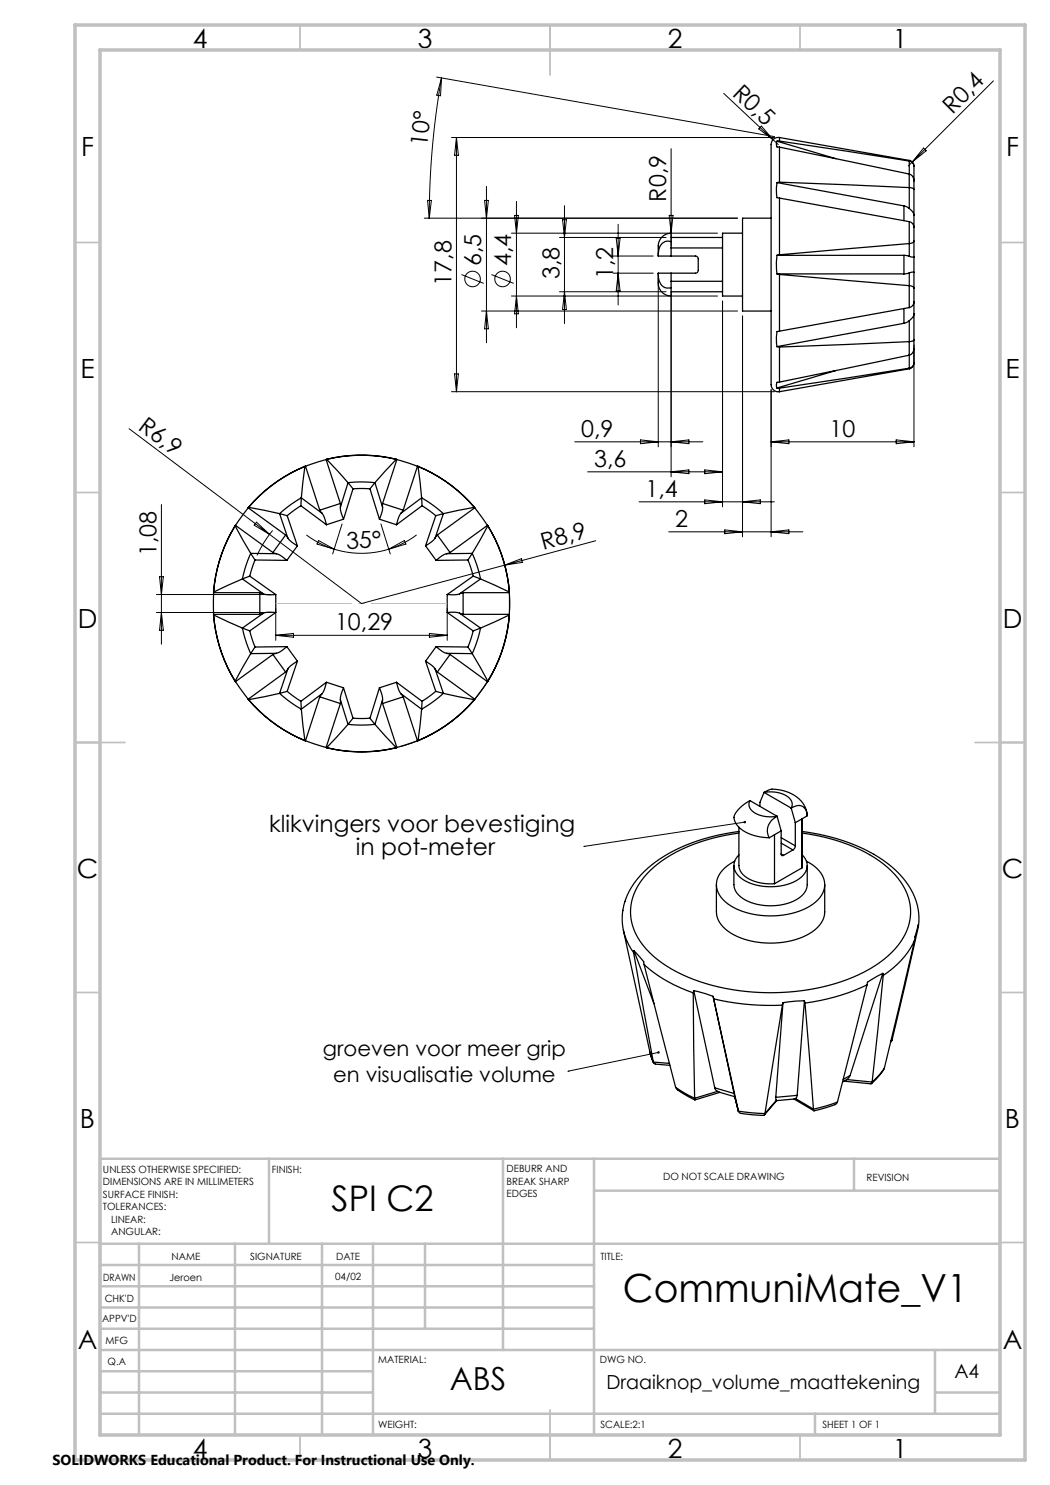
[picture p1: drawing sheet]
<svg xmlns="http://www.w3.org/2000/svg" width="210mm" height="297mm" viewBox="0 0 210 297" stroke-linecap="round" stroke-linejoin="round" font-family="sans-serif">
<g fill="none" stroke="#000" stroke-width=".25">
<path d="M155.4 28.2l-.1 .4 .1 .8h.5M155.4 36.5l-.1 1.2 .1 1.8 .5 .1M155.4 36.5l25.4 4.7M155.4 28.2l11.8 3.5M155.9 27.5a1.64 1.64 0 0 0-1.7 2.2v46.7a1.54 1.54 0 0 0 1.7 1.9M155.9 28.2h-.5M155.9 29.4v7M155.9 36.4l-.5 .1M155.9 39.6v11.4M155.9 39.6l25.9 4.7M155.9 36.4l25.9 1.1M155.9 29.4l25.9 5.4"/>
<path d="M155.9 28.2l25.9 4M155.9 27.5v.7M155.9 27.5l25.9 4.6M181.8 32.1a1.15 1.15 0 0 1 1 1.2M181.8 34.8v2.7M181.8 32.1v.1M181.8 37.5h.1M181.8 34.8h.1M181.8 32.2h.1M181.9 37.5l.6 .1 .3 .3M181.9 34.8a1.36 1.36 0 0 1 .9 1.4M181.9 32.2a1.07 1.07 0 0 1 .9 1.1"/>
<path d="M181.9 32.2v2.6M181.9 37.5v4.2M182.8 36.2v1.7M182.8 33.3v2.9M182.8 37.9v7.6M131.6 54.6v1.1a2.83 2.83 0 0 0 2.6 3.5v-1.7M131.6 54.6a2.86 2.86 0 0 0 1.3 2.9l.9 .1 .4-.1M131.6 51.2h7.5a.57 .57 0 0 1 .5 .6v2.3a.57 .57 0 0 1-.5 .5h-7.5M134.2 48.3v-1.6a2.58 2.58 0 0 0-2.6 3.1v1.4M134.2 48.3a2.02 2.02 0 0 0-2.5 2.3l-.1 .6M134.2 58.4h10.3M134.2 47.5h10.3"/>
<path d="M134.2 48.3v2.9M134.2 54.6v2.9M134.2 56.3h10.3M134.2 49.6h10.3M148.5 46.6h-4v12.6h4M154.2 43.6h-5.7v18.6h5.7M155.4 51.1l-.1 1.4 .1 2.3M155.4 54.8l.5 .1M155.4 54.8h25.4M155.4 51.1h25.4M155.9 51l-.5 .1M155.9 54.9v11.3"/>
<path d="M155.9 54.9l25.9 2.2M180.8 51.1l1.1 .2M180.8 41.2l1.1 .5M180.8 41.2v2.9M180.8 51.1v3.7M181.8 48.7l-25.9 2.3M181.8 57.1v4.4M181.8 44.3v4.4M181.8 57.1h.1M181.8 44.3h.1M181.9 54.6l-1.1 .2M181.9 51.3l.9 .1"/>
<path d="M181.9 44.3a1.15 1.15 0 0 1 .9 1.2M181.9 57.1l.6 .2 .3 .3M181.9 41.7l.6 .7 .3 .6M181.9 48.7h-.1M181.9 48.7v2.6M181.9 54.6v2.5M182.8 48.2l-.3 .4-.6 .1M182.8 45.5v2.7M182.8 57.6v2.8M182.8 54.5l-.9 .1M182.8 48.2v9.4M155.4 77.6h.5"/>
<path d="M155.4 69.3l.5 .1M155.9 66.2l-.4 .1a6.6 6.6 0 0 0-.1 3M155.9 69.4v7M155.9 76.4l-.4 .1a1.06 1.06 0 0 0-.1 1.1M155.9 77.6v.7M167.2 74.1l-11.8 3.5M180.8 61.7v3M180.8 64.7l-25.4 4.6M181.8 61.5l-25.9 4.7M181.8 68.3l-25.9 1.1M181.8 68.3v2.7M181.8 71l-25.9 5.4"/>
<path d="M181.8 73.6l-25.9 4M181.8 73.6v.2M181.8 73.8l-25.9 4.5M181.8 68.3h.1M181.9 64.2l-1.1 .5M181.9 64.2v4.1M181.9 71v2.6M181.9 61.5h-.1M181.9 71h-.1M181.9 73.6h-.1M182.8 72.6a1.14 1.14 0 0 1-1 1.2M182.8 60.4a1.15 1.15 0 0 1-.9 1.1"/>
<path d="M182.8 62.8l-.3 .7-.6 .7M182.8 68l-.3 .2-.6 .1M182.8 69.7a1.36 1.36 0 0 1-.9 1.3M182.8 68v1.7M182.8 72.6a1.07 1.07 0 0 1-.9 1M182.8 60.4v7.6M182.8 69.7v2.9M60.3 99.6l-.1 1.5M60.3 99.6l-2.3 1.4-2.1 1.7M60.3 99.6l4.1 3M60.3 99.6h.1M61 93.3l-.7 6.3"/>
<path d="M61 93.3a29.7 29.7 0 0 0-11.3 8.2M61 93.2a29.7 29.7 0 0 0-11.3 8.3M61.1 93.2l-.1 .1M61.1 93.2l2.9 8.8M65.2 91.9l-4.1 1.3M65.2 91.9l2.9 8.8M65.3 91.9a29.7 29.7 0 0 1 14 0M65.3 91.9h-.1M65.3 91.9l4.3 4.6M69.6 96.5l2.7-.1 2.7 .1M69.6 96.5h.1M69.6 96.5l1 1.3"/>
<path d="M69.6 96.5l-1.5 4.9M70.6 97.8h3.4M70.6 97.8l-1.9 6M74 97.8l1.9 6M75 96.5l-1 1.3M75 96.5l1.5 4.9M75 96.5h.1M79.3 91.9l-4.3 4.6M79.3 91.9h.1M79.4 91.9l4.1 1.3M79.4 91.9l-2.9 8.8M83.5 93.2l.1 .1"/>
<path d="M83.5 93.2l-2.9 8.8M83.6 93.2a29.7 29.7 0 0 1 11.3 8.3M83.6 93.3l.7 6.3M83.6 93.3a29.7 29.7 0 0 1 11.3 8.2M84.3 99.6l.1 1.5M84.3 99.6l2.3 1.4 2.1 1.7M84.3 99.6l-4.1 3M84.3 99.6h.1M42.7 118.5v4.4M42.7 118.5h9.3M42.7 118.4v.1M47 105.2l3.1 5.5"/>
<path d="M47 105.2a29.7 29.7 0 0 0-4.3 13.2M47 105.1a29.7 29.7 0 0 0-4.3 13.4M47.1 105.1l-.1 .1M47.1 105.1l7.5 5.4M48.5 115.8l-5.8 2.6M48.5 115.8l4.2 3M48.5 115.8h.1M49.6 101.6l-2.5 3.5M49.6 101.6l7.5 5.4M49.7 101.5l-.1 .1M49.7 101.5l6.2 1.2M50 115.2l-1.5 .6"/>
<path d="M50 115.2l5.1 3.7M50.1 110.7l-.9 2.5-.7 2.6M50.1 110.7h.1M50.1 110.7l.9 1.3M50.1 110.7h5.2M51 112l-1 3.2M51 112l6.4 .1M52 118.5l.7 .3M52 118.5v4.4M52.7 118.8l1 .2 1.4-.1M54.6 110.5l.7 .2M55.1 118.9v3.6"/>
<path d="M55.3 110.7l1 .5 1.1 .9M55.9 102.7h.1M55.9 102.7l1.5 .4M55.9 102.7l1.7 4.9M57.1 107l.5 .6M57.1 107l-2.5 3.5M57.4 103.1l2.1 6.1M57.6 107.6l.7 .8 1.2 .8M59.5 109.2l-2.1 2.9M60.2 101.1l-2.8 2M60.2 101.1l5.1 3.8M64 102l.4 .6"/>
<path d="M64.4 102.6l.5 1 .4 1.3M68.1 100.7v.7M68.1 100.7l-4.1 1.3M68.1 101.4l.1 1.1 .5 1.3M68.7 103.8l-3.4 1.1M75.9 103.8l3.4 1.1M76.5 101.4l-.1 1.1-.5 1.3M76.5 100.7v.7M76.5 100.7l4.1 1.3M80.2 102.6l-.5 1-.4 1.3M80.6 102l-.4 .6M84.4 101.1l2.8 2"/>
<path d="M84.4 101.1l-5.1 3.8M85.1 109.2l2.1 2.9M87 107.6l-.7 .8-1.2 .8M87.2 103.1l-2.1 6.1M87.5 107l-.5 .6M87.5 107l2.5 3.5M88.7 102.7l-1.5 .4M88.7 102.7l-1.7 4.9M88.7 102.7h.1M89.3 110.7l-1 .5-1.1 .9M89.4 118.9v3.6M90 110.5l-.7 .2"/>
<path d="M91.9 118.8l-1.1 .2-1.4-.1M92.6 118.5l-.7 .3M92.6 118.5v4.4M92.6 118.5h9.3M93.6 112l1 3.2M93.6 112l-6.4 .1M94.4 110.7l-.8 1.3M94.4 110.7h-5.1M94.4 110.7l1 2.5 .7 2.6M94.4 110.7h.1M94.6 115.2l1.5 .6M94.6 115.2l-5.2 3.7"/>
<path d="M94.9 101.5l-6.2 1.2M94.9 101.5v.1M94.9 101.6l2.6 3.5M94.9 101.6l-7.4 5.4M96.1 115.8l-4.2 3M96.1 115.8h.1M96.1 115.8l5.8 2.6M97.5 105.1l.1 .1M97.5 105.1l-7.5 5.4M97.6 105.1a29.7 29.7 0 0 1 4.3 13.4M97.6 105.2l-3.2 5.5M97.6 105.2a29.6 29.6 0 0 1 4.3 13.2"/>
<path d="M101.9 118.4v.1M101.9 118.5v4.4M42.7 122.9a29.7 29.7 0 0 0 4.3 13.4M42.7 122.9v.1M42.7 122.9h9.3M42.7 123l5.8 2.6M42.7 123a29.7 29.7 0 0 0 4.3 13.2M47 136.2l.1 .1M47.1 136.3l2.5 3.5M48.5 125.6l.7 2.6 .9 2.5M48.5 125.6h.1M48.5 125.6l1.5 .6"/>
<path d="M49.6 139.8l.1 .1M49.7 139.9a29.7 29.7 0 0 0 11.3 8.3M49.7 139.9a29.6 29.6 0 0 0 11.3 8.2M50 126.2l1 3.2M50.1 130.7l-3.1 5.5M50.1 130.7h.1M51 129.4l-.9 1.3M52.7 122.6l-.7 .3M52.7 122.6l-4.2 3M54.6 130.9l2.5 3.5M54.6 130.9l-7.5 5.4M55.1 122.5l-1.4-.1-1 .2"/>
<path d="M55.1 122.5l-5.1 3.7M55.3 130.7l-.7 .2M55.3 130.7h-5.2M55.9 138.7l2.1 1.7 2.3 1.4M55.9 138.7l-6.2 1.2M55.9 138.7h.1M57.1 134.4l-7.5 5.4M57.4 129.3l-1.1 .9-1 .5M57.4 129.3l2.1 2.9M57.4 129.3l-6.4 .1M57.4 138.3l-1.5 .4M57.4 138.3l2.8 2"/>
<path d="M57.6 133.8l-.5 .6M57.6 133.8l-1.7 4.9M59.5 132.2l-1.2 .8-.7 .8M59.5 132.2l-2.1 6.1M64 139.4l4.1 1.3M64 139.4l-2.9 8.8M64.4 138.8l-.4 .6M64.4 138.8l-4.1 3M65.3 136.5l-.4 1.3-.5 1M65.3 136.5l-5.1 3.8M65.3 136.5l3.4 1.1M68.1 140v.7"/>
<path d="M68.1 140l1.5 4.9M68.7 137.6l-.5 1.3-.1 1.1M68.7 137.6l1.9 6M75.9 137.6l.5 1.3 .1 1.1M75.9 137.6l-1.9 6M76.5 140v.7M76.5 140l-1.5 4.9M79.3 136.5l.4 1.3 .5 1M79.3 136.5l5.1 3.8M79.3 136.5l-3.4 1.1M80.2 138.8l.4 .6M80.2 138.8l4.1 3"/>
<path d="M80.6 139.4l-4.1 1.3M80.6 139.4l2.9 8.8M85.1 132.2l1.2 .8 .7 .8M85.1 132.2l2.1 6.1M87 133.8l.5 .6M87 133.8l1.7 4.9M87.2 138.3l1.5 .4M87.2 138.3l-2.8 2M87.2 129.3l1.1 .9 1 .5M87.2 129.3l-2.1 2.9M87.2 129.3l6.4 .1M87.5 134.4l7.4 5.4"/>
<path d="M88.7 138.7h.1M88.7 138.7l-2.1 1.7-2.3 1.4M88.7 138.7l6.2 1.2M89.3 130.7l.7 .2M89.3 130.7h5.1M89.4 122.5l1.4-.1 1.1 .2M89.4 122.5l5.2 3.7M90 130.9l-2.5 3.5M90 130.9l7.5 5.4M91.9 122.6l.7 .3M91.9 122.6l4.2 3M92.6 122.9h9.3"/>
<path d="M93.6 129.4l.8 1.3M94.4 130.7h.1M94.4 130.7l3.2 5.5M94.6 126.2l-1 3.2M94.9 139.9a29.7 29.7 0 0 1-11.3 8.2M94.9 139.9a29.7 29.7 0 0 1-11.3 8.3M94.9 139.8v.1M96.1 125.6l-1.5 .6M96.1 125.6l-.7 2.6-1 2.5M96.1 125.6h.1M97.5 136.3l-2.6 3.5M97.6 136.2l-.1 .1"/>
<path d="M101.9 123l-5.8 2.6M101.9 123a29.7 29.7 0 0 1-4.3 13.2M101.9 122.9v.1M101.9 122.9a29.7 29.7 0 0 1-4.3 13.4M60.2 140.3l.1 1.5M60.3 141.8l.7 6.3M60.3 141.8h.1M61 148.1l.1 .1M61.1 148.2l4.1 1.3M65.2 149.5h.1M65.3 149.5a29.7 29.7 0 0 0 14 0M68.1 140.7l-2.9 8.8"/>
<path d="M69.6 144.9l2.7 .1 2.7-.1M69.6 144.9l-4.3 4.6M69.6 144.9h.1M70.6 143.6l-1 1.3M70.6 143.6h3.4M74 143.6l1 1.3M75 144.9h.1M75 144.9l4.3 4.6M76.5 140.7l2.9 8.8M79.3 149.5a29.7 29.7 0 0 1-14 .1M79.4 149.5h-.1M83.5 148.2l-4.1 1.3"/>
<path d="M83.6 148.1l-.1 .1M84.3 141.8l-.7 6.3M84.3 141.8h.1M84.4 140.3l-.1 1.5M152.8 158.5a5.5 5.5 0 0 1 5.4 1.5l.2 .7-.2 .9M152.8 158.5l-.8 2v.8M152.8 158.5l5.4 3.1M154.4 157.8l-.6 .2-1 .5M154.4 157.8a6.9 6.9 0 0 1 6.8 4.2l.2 1M143.3 176.9v5.5a5.4 5.4 0 0 0 3.5 4.6 16.7 16.7 0 0 0 15.7-.7 5 5 0 0 0 2.4-3.9v-5.5M146.8 173.1v3.8a4.1 4.1 0 0 0 3 3.4 11.1 11.1 0 0 0 10.3-.9l.7-.8 .6-1.2v-4.3M146.9 172.2a5.8 5.8 0 0 0-3.6 4.8 5.6 5.6 0 0 0 3.5 4.5 16.7 16.7 0 0 0 15.7-.6 4.4 4.4 0 0 0 2-5.8l-1.1-1.4-2.1-1.5"/>
<path d="M147.8 166.3a34.9 34.9 0 0 0-18.3 7.4 13 13 0 0 0-5 11.2l.2 1.2M147.8 165.5v7.6a3.9 3.9 0 0 0 3.2 3.2l1.9 .4h2M147.8 171a2.86 2.86 0 0 0 .4 4.6 10.9 10.9 0 0 0 11.9-.1 2.84 2.84 0 0 0 .3-4.5M147.8 166.6a33.2 33.2 0 0 0-17.1 6.9 11.6 11.6 0 0 0-4.5 10.1 13.6 13.6 0 0 0 6.2 9 39 39 0 0 0 22.4 5.9 38.5 38.5 0 0 0 21-5.9 13.3 13.3 0 0 0 6.3-9.8 11.8 11.8 0 0 0-4.6-9.3 32.5 32.5 0 0 0-17.1-6.9M150 160.1a6.4 6.4 0 0 0-3.2 3.4 4.6 4.6 0 0 0 3.6 3.5l1.3 .3 2.2 .3M150 160.1a1.9 1.9 0 0 0 1.3 2.6 6.9 6.9 0 0 0 4.1 .6M150 160.1l5.4 3.2M154.9 166.9v9.8M155.4 163.3a3.1 3.1 0 0 0-1.5 4.3M155.4 163.3l.8 2.9M156.2 170.8a.29 .29 0 0 0 .2 .3 .29 .29 0 0 0 .3 0M156.2 166.2l-2.3 1.4"/>
<path d="M156.2 166.2v4.6M156.2 167.5l2.9 1.7M156.2 170.8l.5 .3M156.2 168.6l2.4 1.4M158.2 161.6a1.88 1.88 0 0 1 3 .5l.2 1.1-2.3 1.3M158.2 161.6l.9 2.9M158.6 170l-1.9 1.1M159.1 169.2l-.2 .4-.3 .4M159.1 164.5v4.7M160.4 173.6l-5.5 3.1M160.4 163.8v9.8M160.4 166.3a33.9 33.9 0 0 1 18.8 7.8 12.8 12.8 0 0 1 4.5 11.2"/>
<path d="M160.4 163.7v9.9M124.7 186.1v.1a11.9 11.9 0 0 0 2 4.3M124.7 186.1l5.3 24.4M126.7 190.5l4 21.9M126.8 190.1l1.9 2.3 .1 .5M126.8 190.1l-.1 .4M126.8 190.1l4 10.6M128.8 192.9a27.4 27.4 0 0 0 9.8 5.7M128.8 192.9l6.3 24.6M138.6 198.6l.3 21.1M138.8 198.1l3.8 1.2M138.8 198.1l-.2 .5"/>
<path d="M138.8 198.1l4.2 19.5M142.6 199.3l.1 .5M142.6 199.3l4.2 19.4M142.7 199.8a49.5 49.5 0 0 0 13.8 1.2M142.7 199.8l5 22.4M173.4 197a40.5 40.5 0 0 1-12.4 3.6M173.4 197l-5.9 23.4M176.6 194.7v.4M176.6 194.7l-3.1 1.7-.1 .6M176.6 194.7l-6.6 20.4M176.6 195.1l-2.2 21.3M183 187.9l.7-3v.4l-5.3 22.7"/>
<path d="M183 187.9a16.4 16.4 0 0 1-6.4 7.2M183 187.9l-6.1 25.7M130 210.5l.7 1.9M130 210.6l.7 2M130.7 212.4h.1M130.7 212.4l.1 .3 .3 .1M130.7 212.4l3.2 .3M131.1 212.8l2.9 .3M135.1 217.5l1.8 1.1 2 1.1M135.1 217.5h.1M135.1 217.5a2.92 2.92 0 0 0 1.5 1.2l2.4 1.3M138.9 219.7l.1 .3"/>
<path d="M138.9 219.7h.1M143 217.6l.5 .7M143 217.6l3.8 1.1M143.5 218.3l3.4 1M143.5 218.3l-4.6 1.4M144 218.5l-5 1.5M146.8 218.7l.1 .6M146.9 219.3l.8 3M146.9 219.3h.1M155.2 219.5l.1 .6M156.5 201l-3.5 21.7M156.6 200.5l-.1 .5"/>
<path d="M156.6 200.5l-1.4 19M158.8 219.8l4 2.4M159.1 219.7l-3.8 .4M159.1 219.7l3.6 2.1M159.4 219.1l-.3 .6M159.4 219.1l-4.2 .4M160.9 200.2l.1 .4M160.9 200.2l-4.3 .3M160.9 200.2l-1.5 18.9M161 200.6l1.7 21.2M168.8 216.2l5.5 .6 .1-.4M169.2 216l-.7 .4"/>
<path d="M169.4 215.9l5 .5M169.4 215.9l-.2 .1M170 215.1l-.6 .8M170 215.1l-1.4 .8M174.4 216.4h.1M176.9 213.6l-1.1 1.6-1.5 1.5M176.9 213.6l-1.1 1.5-1.4 1.3M176.9 213.6h.1M178.4 208l-.3 .4M178.4 208l-.2 .1M178.4 208h.1M147.7 222.2l5.3 .5"/>
<path d="M147.7 222.2h.1M147.7 222.2l.1 .3 .4 .2M148.2 222.7l4.5 .4M153 222.7l-.1 .3-.2 .1M153 222.7h.1M155.3 220.1l-2.4 2.9M155.3 220.1l-2.3 2.6M162.7 221.8h.1M162.7 221.8l.1 .3M167 220.9l-4.2 1.3M167.5 220.4l-.5 .5M167.5 220.4l-4.8 1.4"/>
<path d="M167.5 220.4h.1"/>
</g>
<g fill="none" stroke="#000" stroke-width=".2">
<path d="M87.3 15.4l67.6 11.9M88.3 15.6l-.2 3.6-.7-.2zM88.3 15.6a161.6 161.6 0 0 0-2.4 28M144.8 18.7l10.9 10.2M198.7 16.2l-17.1 17M90.3 27.5h64.6M91.3 27.5v50.8M91.3 27.5l.4 3.6h-.8zM97.3 37.3v31.3M134.2 29.7v19.5M152.3 25.2l2.3 2.7-2.8-2.1zM184.7 29.6l.5 .6-2.7 2.2z"/>
<path d="M85.5 40.1h.8l-.4 3.5zM92.3 54.9l4.4 1.8M96.9 40.1h.8l-.4 3.5zM98.3 54.9l4.4 1.8M102.3 46.6h41.2M102.3 59.2h41.2M102.9 43.1h.8l-.4 3.5zM103.3 40.3v25.3M103.3 59.2l.4 3.6h-.8zM111.9 47.5h21.3M111.9 58.4h21.3M112.5 43.9h.8l-.4 3.6z"/>
<path d="M112.9 41.1v23.6M112.9 58.4l.4 3.5h-.8zM122.6 51.2h8.1M122.6 54.6h8.1M123.2 47.7h.8l-.4 3.5zM123.6 44.9v16.1M123.6 54.6l.4 3.6h-.8zM131.6 55.6v33.8M133.8 43.1h.8l-.4 3.5zM134.2 58.5v36.9M147.5 43.6h-62.6M90.3 78.3h64.6"/>
<path d="M90.9 74.8h.8l-.4 3.5zM96.3 62.2h51.2M97.3 62.2l.4 3.6h-.8zM144.5 60.2v41.2M148.5 63.2v44.2M154.2 77.9v29.5M182.8 69v20.4M25.8 85.7l46.5 35 46.8-12.5M115 88.4h25.6M117.5 94.4h27M128.1 88l3.5 .4-3.5 .3zM134.2 94.4l3.6-.4v.7z"/>
<path d="M134.2 88.4l3.6-.4v.7zM141 100l3.5 .4-3.5 .3zM141 94l3.5 .4-3.5 .3zM154.2 88.4h28.6M154.2 88.4l3.6-.4v.7zM179.2 88l3.6 .4-3.6 .3zM31.3 118.9h22.8M31.9 115.4h.8l-.4 3.5zM32.3 100.9v27.9M51.3 104.4l2.6 2.5-3.1-1.9zM54.5 106.1a23 23 0 0 0-3.1 5M61.3 107a18.3 18.3 0 0 0 5.5 2.8"/>
<path d="M63.7 108.1l3.1 1.7-3.4-1zM66.8 109.8a18.3 18.3 0 0 0 11 0M68.4 104.8l-1.9 6M76.2 104.8l1.9 6M77.8 109.8l3.1-1.7 .3 .7zM83.3 107a18.3 18.3 0 0 1-5.5 2.8M100.7 112.1a29.7 29.7 0 0 1-20.5 37.2M100.9 113l3.4-1.3 .2 .8zM127.8 100.4h27.1M133.8 106.4h26.8M145 106l3.5 .4-3.5 .3zM148.5 100.4l3.6-.4v.7z"/>
<path d="M154.2 106.4l3.6-.4v.7zM31.3 122.5h22.8M32.3 122.5l.4 3.6h-.8zM55.1 121.7v6.4M55.1 127.1h34.3M55.1 127.1l3.6-.4v.7zM85.9 126.7l3.5 .4-3.5 .3zM89.4 121.7v6.4M116.8 169.3h.1M149 164.4l-32.2 4.9M113.6 214.2h.1M131.7 210.5l-18.1 3.7"/>
<circle cx="94.5" cy="55.8" r="1.56"/>
<circle cx="100.5" cy="55.8" r="1.56"/>
</g>
<path d="M89.4 120.7h-34.3" fill="none" stroke="#c0c0c0" stroke-width=".2" stroke-dasharray="15.2 1.3 1.3 1.3" stroke-linecap="butt"/>
<g fill="none" stroke="#c0c0c0" stroke-width=".35">
<path d="M60 5v5M110 5v10M160 5v5M15 48.5h5M200 48.5h5M15 98.5h5M200 98.5h5M15 148.5h10M195 148.5h10M15 198.5h5M200 198.5h5M15 248.5h5"/>
<path d="M200 248.5h5M60 287v5M110 282v10M160 287v5"/>
</g>
<g fill="none" stroke="#c0c0c0" stroke-width=".5">
<path d="M53.8 231.8v17M100.6 231.8v38.2M118.8 231.8v55.2M118.8 238.1h81.2M170.8 231.8v6.3M200 231.8h-180v55.2M20 248.8h180M20 257.3h98.8M20 253h98.8M27.8 248.8v38.2M47 248.8v38.2M64.4 248.8v38.2"/>
<path d="M74.6 248.8v38.2M85 248.8v17M20 265.8h98.8M20 261.5h98.8M20 278.5h54.6M20 274.3h54.6M20 270h180M187 278.5h13M187 270v12.8M20 282.8h180M163 282.8v4.2"/>
</g>
<path d="M15 5h190v287h-190zM20 10h180v277h-180z" fill="none" stroke="#c0c0c0" stroke-width=".7"/>
<path d="M148.8 164.3h.4v.1h-.2h.2v.2h-.4zM131.5 210.3h.4v.1l-.2 .1 .2-.1v.2l-.4 .1z" fill="#000"/>
<text font-size="7.8" x="124.6" y="260.4">CommuniMate_V1</text>
<text font-size="7.1" x="66.3" y="242.1">SPI C2</text>
<text font-size="6.3" x="90" y="277.9">ABS</text>
<g font-size="5.3">
<text x="38.5" y="9.5">4</text>
<text x="83.5" y="9.5">3</text>
<text x="133.6" y="9.5">2</text>
<text x="178.6" y="9.5">1</text>
<text x="16.2" y="31.3">F</text>
<text x="201.2" y="31.3">F</text>
<text x="16.1" y="75.5">E</text>
<text x="201.1" y="75.5">E</text>
<text x="15.5" y="125.5">D</text>
<text x="200.5" y="125.5">D</text>
<text x="15.4" y="175.5">C</text>
<text x="200.4" y="175.5">C</text>
<text x="16" y="225.5">B</text>
<text x="201" y="225.5">B</text>
<text x="15.5" y="269.8">A</text>
<text x="200.5" y="269.8">A</text>
<text x="38.5" y="291.5">4</text>
<text x="83.5" y="291.5">3</text>
<text x="133.6" y="291.5">2</text>
<text x="178.6" y="291.5">1</text>
</g>
<g font-size="4.7">
<text x="146.3" y="18.9" transform="rotate(43 146.3 18.9)">R0,5</text>
<text x="190.5" y="23" transform="rotate(-45 190.5 23)">R0,4</text>
<text x="85.4" y="29.4" transform="rotate(-84 85.4 29.4)">10°</text>
<text x="133.3" y="40.3" transform="rotate(-90 133.3 40.3)">R0,9</text>
<text x="96.2" y="53.2" transform="rotate(-90 96.2 53.2)">6,5</text>
<text x="102.2" y="53.2" transform="rotate(-90 102.2 53.2)">4,4</text>
<text x="90.3" y="57.2" transform="rotate(-90 90.3 57.2)">17,8</text>
<text x="111.9" y="55.9" transform="rotate(-90 111.9 55.9)">3,8</text>
<text x="122.6" y="55.9" transform="rotate(-90 122.6 55.9)">1,2</text>
<text x="27.5" y="85.7" transform="rotate(37 27.5 85.7)">R6,9</text>
<text x="116.2" y="87.4">0,9</text>
<text x="165.9" y="87.4">10</text>
<text x="118.8" y="93.4">3,6</text>
<text x="129.1" y="99.4">1,4</text>
<text x="135" y="105.4">2</text>
<text x="31.3" y="111.3" transform="rotate(-90 31.3 111.3)">1,08</text>
<text x="69.3" y="109.7" transform="rotate(-2 69.3 109.7)">35°</text>
<text x="108.6" y="109.9" transform="rotate(-15 108.6 109.9)">R8,9</text>
<text x="67" y="126.1">10,29</text>
<text x="53.8" y="166.5">klikvingers voor bevestiging</text>
<text x="71.2" y="171">in pot-meter</text>
</g>
<g font-size="4.2">
<text x="64.6" y="211.1">groeven voor meer grip</text>
<text x="66.6" y="216.4">en visualisatie volume</text>
</g>
<g font-size="3.9">
<text x="190.9" y="275.5">A4</text>
<text x="121.3" y="277.9">Draaiknop_volume_maattekening</text>
</g>
<text font-size="2.9" x="10.5" y="292.9">SOLIDWORKS Educational Product. For Instructional Use Only.</text>
<g font-size="2">
<text x="20.6" y="234.6">UNLESS OTHERWISE SPECIFIED:</text>
<text x="20.6" y="237.1">DIMENSIONS ARE IN MILLIMETERS</text>
<text x="20.6" y="239.6">SURFACE FINISH:</text>
<text x="54.4" y="234.6">FINISH:</text>
<text x="101.3" y="234.5">DEBURR AND</text>
<text x="101.3" y="237">BREAK SHARP</text>
<text x="101.3" y="239.5">EDGES</text>
<text x="132.6" y="236">DO NOT SCALE DRAWING</text>
<text x="173.3" y="236.2">REVISION</text>
<text x="20.6" y="242.1">TOLERANCES:</text>
<text x="22.2" y="244.6">LINEAR:</text>
<text x="22.2" y="247.1">ANGULAR:</text>
<text x="34.3" y="252">NAME</text>
<text x="50" y="251.9">SIGNATURE</text>
<text x="67.2" y="251.9">DATE</text>
<text x="120.1" y="251.9">TITLE:</text>
<text x="20.6" y="256.1">DRAWN</text>
<text x="33.9" y="256.1">Jeroen</text>
<text x="67" y="255.9">04/02</text>
<text x="20.9" y="260.3">CHK'D</text>
<text x="20.4" y="264.4">APPV'D</text>
<text x="21.1" y="268.8">MFG</text>
<text x="21.5" y="273">Q.A</text>
<text x="75.6" y="272.5">MATERIAL:</text>
<text x="120" y="272.5">DWG NO.</text>
<text x="75.6" y="285.5">WEIGHT:</text>
<text x="120.1" y="285.6">SCALE:2:1</text>
<text x="164.5" y="285.6">SHEET 1 OF 1</text>
</g>
</svg>
